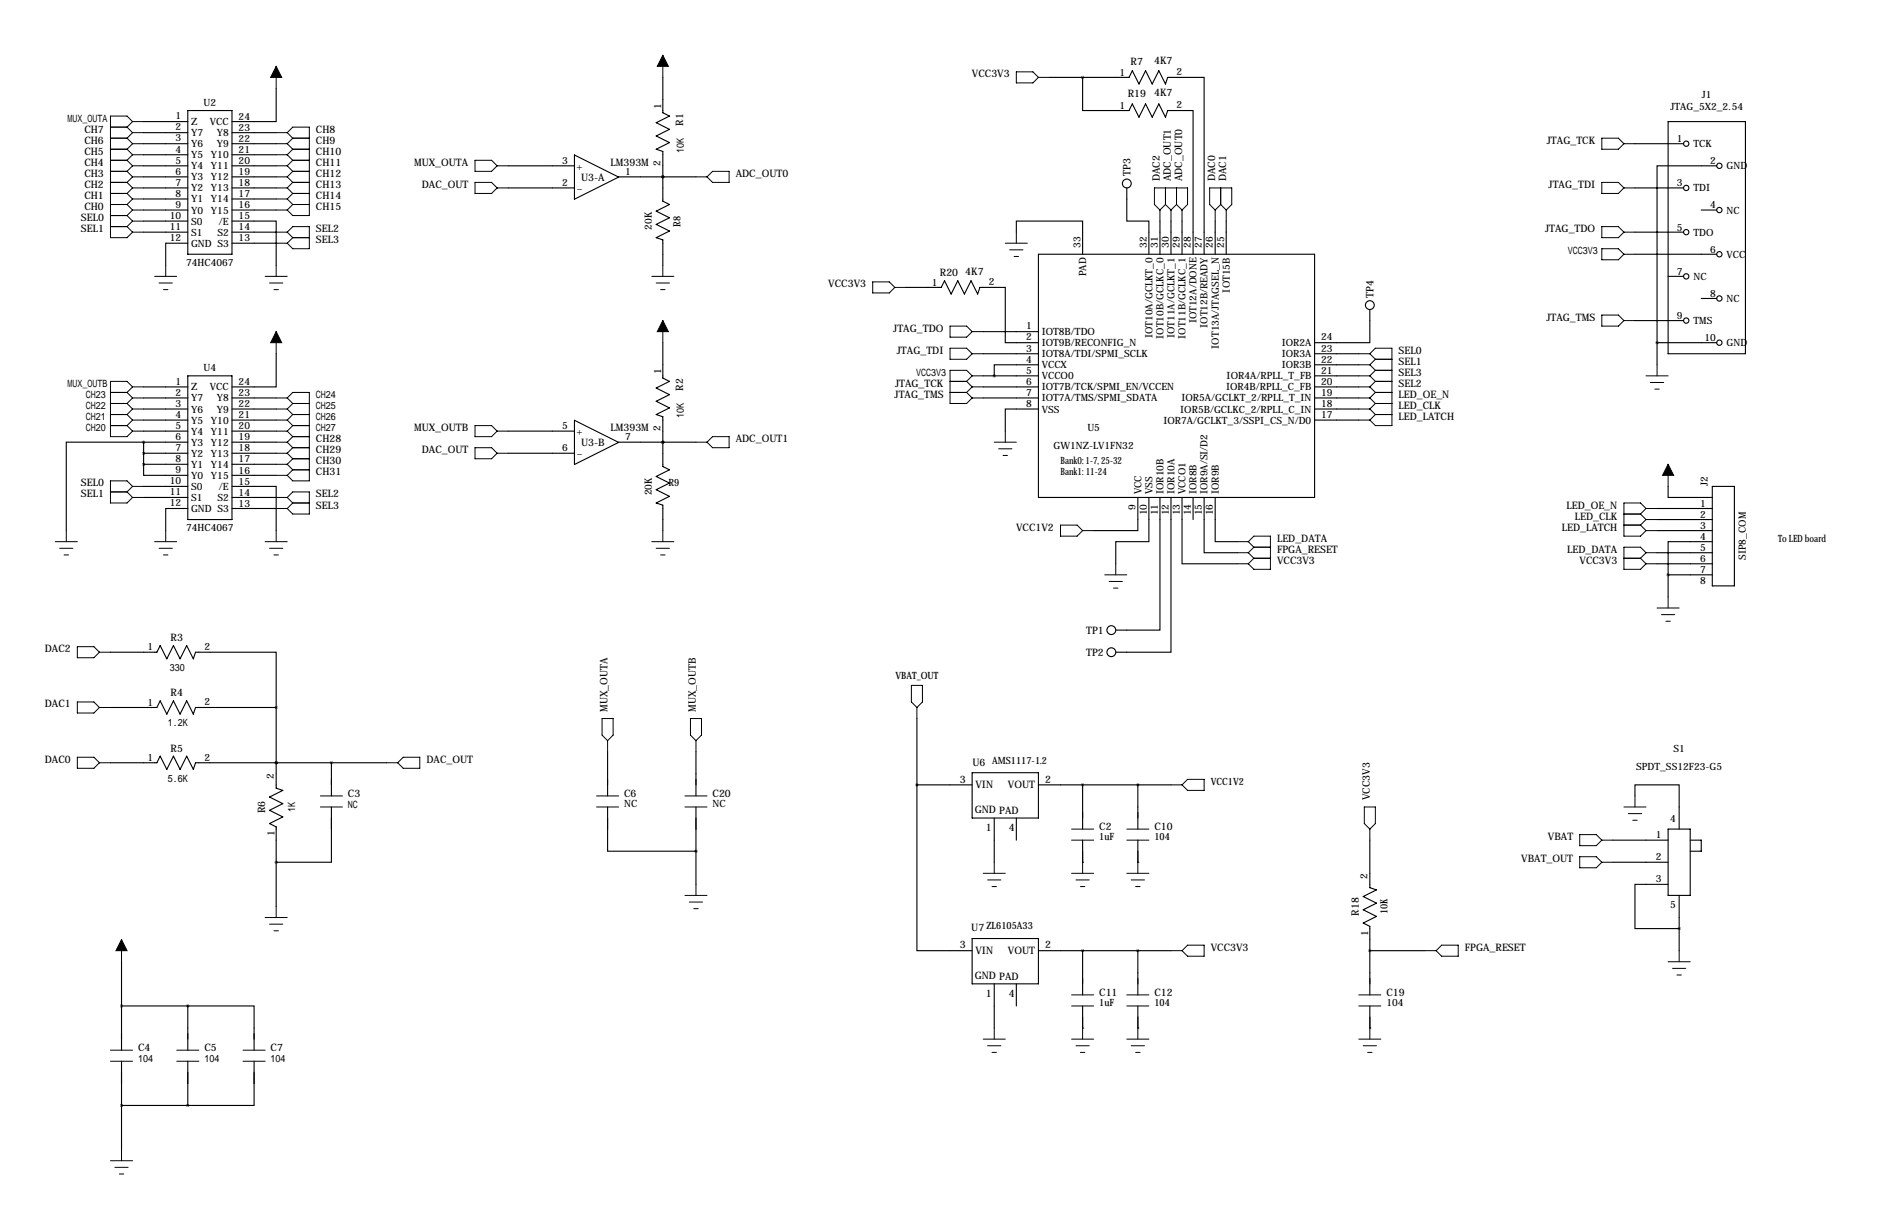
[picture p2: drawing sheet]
<svg xmlns="http://www.w3.org/2000/svg" width="432mm" height="279mm" viewBox="0 0 432 279" stroke-linecap="round" stroke-linejoin="round" font-family="sans-serif">
<g fill="none" stroke="#000" stroke-width=".25">
<path d="M152.4 17.8v8.1l1.5 .8-3 1.5 3 1.5-3 1.5 3 1.6-3 1.5 1.5 .5v11.4l1.5 .8-3 1.5 3 1.5-3 1.6 3 1.5-3 1.5 1.5 .5v5.9M241.3 17.8h18.3l.7-1.5 1.6 3 1.5-3 1.5 3 1.5-3 1.6 3 .5-1.5h8.4v40.6M248.9 17.8v7.6h10.7l.7-1.5 1.6 3 1.5-3 1.5 3 1.5-3 1.6 3 .5-1.5h5.8v33M33 27.9h10.2M33 30.5h10.2M33 33h10.2M33 35.6h10.2M33 38.1h10.2M43.2 25.4h10.1v33h-10.1zM53.3 30.5h10.2M53.3 33h10.2M53.3 35.6h10.2"/>
<path d="M53.3 38.1h10.2M63.5 20.3v7.6h-10.2M116.8 38.1h15.3M132.1 35.6l10.1 5.1-10.1 5.1zM375.9 33h11.2M383.5 27.9h17.8v53.4h-17.8zM394.7 38.1h-13.7v40.6M33 40.6h10.2M33 43.2h10.2M33 45.7h10.2M33 48.3h10.2M33 50.8h10.2"/>
<path d="M33 53.3h10.2M43.2 55.9h-5.1v5.1M53.3 50.8h10.2v10.2M53.3 40.6h10.2M53.3 43.2h10.2M53.3 45.7h10.2M53.3 48.3h10.2M53.3 53.3h10.2M53.3 55.9h10.2M116.8 43.2h15.3M142.2 40.6h17.8M152.4 40.6h.1"/>
<path d="M233.7 53.3v-2.5h15.2v7.6M238.8 58.4h63.5v55.9h-63.5zM259.1 43.2v7.6h5.1v7.6M266.7 50.8v7.6M269.2 50.8v7.6M271.8 50.8v7.6M279.4 50.8v7.6M281.9 50.8v7.6M375.9 58.4h18.8M375.9 43.2h11.2M375.9 53.3h11.2M391.2 48.3h3.5"/>
<path d="M152.4 78.7v8.2l1.5 .7-3 1.6 3 1.5-3 1.5 3 1.5-3 1.5 1.5 .6v11.4l1.5 .7-3 1.6 3 1.5-3 1.5 3 1.5-3 1.6 1.5 .5v5.8M208.3 66h8.1l.8-1.5 1.5 3.1 1.5-3.1 1.5 3.1 1.6-3.1 1.5 3.1 .5-1.6h5.8v12.7h7.7M226.1 76.2h12.7M315 71.1v7.6h-12.7M375.9 73.7h11.2M381 78.7h13.7M381 78.7v5.1M383.5 63.5h3.6M391.2 68.6h3.5M33 99.1h10.2M33 88.9h10.2M33 91.4h10.2"/>
<path d="M33 94h10.2M33 96.5h10.2M43.2 86.4h10.1v33h-10.1zM53.3 99.1h10.2M53.3 91.4h10.2M53.3 94h10.2M53.3 96.5h10.2M63.5 81.3v7.6h-10.2M116.8 99.1h15.3M132.1 96.6l10.1 5.1-10.1 5zM226.1 86.4h12.7M226.1 88.9h12.7"/>
<path d="M226.1 91.4h12.7M226.1 81.3h12.7M238.8 83.8h-10.2v2.6M238.8 94h-7.7v5.1M302.3 86.4h10.1M302.3 88.9h10.1M302.3 91.4h10.1M302.3 94h10.1M302.3 96.5h10.1M302.3 81.3h10.1M302.3 83.8h10.1M33 101.6h-17.8v20.3"/>
<path d="M33 106.7v2.5h10.2M33 104.1h10.2M33 101.6h10.2M33 106.7h10.2M33 111.8h10.2M33 114.3h10.2M33 101.6v5.1M43.2 116.8h-5.1v5.1M53.3 111.8h10.2v10.1M53.3 104.1h10.2M53.3 101.6h10.2M53.3 106.7h10.2"/>
<path d="M53.3 109.2h10.2M53.3 114.3h10.2M53.3 116.8h10.2M116.8 104.1h15.3M142.2 101.6h17.8M152.4 101.6h.1M261.6 114.3v7.6h-10.1M264.2 114.3v10.2h-7.7v5M266.7 114.3v30.5h-10.2M269.2 114.3v35.6h-12.7M271.8 114.3v15.2h12.7M274.3 114.3v5.1"/>
<path d="M276.9 114.3v12.7h7.6M279.4 114.3v10.2h5.1M381 119.4h12.7M381 116.8h12.7M383.5 111.8v2.5h10.2M393.7 111.8h5.1v22.8h-5.1zM381 121.9h12.7M381 127h12.7M381 129.5h12.7M383.5 132.1v5.1M383.5 132.1h10.2M393.7 124.5h-10.2v7.6"/>
<path d="M25.4 149.9h10.7l.7-1.6 1.6 3.1 1.5-3.1 1.5 3.1 1.5-3.1 1.5 3.1 .6-1.5h18.5v12.7M25.4 162.6h10.7l.7-1.6 1.6 3.1 1.5-3.1 1.5 3.1 1.5-3.1 1.5 3.1 .6-1.5h18.5M25.4 175.3h10.7l.7-1.6 1.6 3.1 1.5-3.1 1.5 3.1 1.5-3.1 1.5 3.1 .6-1.5h43.9M63.5 175.3h.1M63.5 162.6v18.5l1.5 .5-3 1.5 3 1.6-3 1.5 3 1.5-3 1.5 1.5 .8v18.3M76.2 175.3v7.6M139.7 172.7v10.2M160 172.7v10.2M210.8 165.1v15.2M223.5 177.5h15.3v10.5h-15.3zM76.2 185.4v12.7h-12.7M139.7 185.4v10.2h20.3"/>
<path d="M160 185.4v17.8M210.8 180.3v38.1h12.7M210.8 180.3h12.7M228.6 188v10.1M233.7 188v5M238.8 180.3h30.4M248.9 198.1h.1M248.9 180.3v10.2M248.9 193v5.1M261.6 198.1h.1M261.6 180.3v10.2M261.6 193v5.1"/>
<path d="M315 193v11l1.5 .5-3.1 1.5 3.1 1.5-3.1 1.5 3.1 1.6-3.1 1.5 1.6 .8v15.7M370.8 193h12.7M370.8 198.1h12.7M375.9 182.9v-2.6h10.2v10.2M383.5 190.5h5.1v15.2h-5.1zM388.6 193h2.6v2.6h-2.6M223.5 215.6h15.3v10.5h-15.3zM238.8 218.4h30.4M248.9 218.4v10.2M261.6 218.4v10.2M315 218.4h12.7M383.5 203.2h-7.6v10.2h10.2"/>
<path d="M386.1 205.7v12.7M27.9 221v20.3M27.9 231.1h15.3M43.2 231.1h15.2v10.2M43.2 231.1v10.2M228.6 226.1v10.1M233.7 226.1v5M248.9 236.2h.1M248.9 231.1v5.1M261.6 236.2h.1M261.6 231.1v5.1M315 236.2h.1"/>
<path d="M315 231.1v5.1M27.9 243.8v20.4M27.9 254h15.3M43.2 243.8v10.2M58.4 243.8v10.2h-15.2"/>
<circle cx="387.7" cy="33" r=".61"/>
<circle cx="395.3" cy="38.1" r=".61"/>
<circle cx="259.1" cy="42.2" r="1.02"/>
<circle cx="387.7" cy="43.2" r=".61"/>
<circle cx="387.7" cy="53.3" r=".61"/>
<circle cx="395.3" cy="58.4" r=".61"/>
<circle cx="395.3" cy="48.3" r=".61"/>
<circle cx="315" cy="70.1" r="1.02"/>
<circle cx="387.7" cy="63.5" r=".61"/>
<circle cx="387.7" cy="73.7" r=".61"/>
<circle cx="395.3" cy="68.6" r=".61"/>
<circle cx="395.3" cy="78.7" r=".61"/>
<circle cx="255.5" cy="144.8" r="1.02"/>
<circle cx="255.5" cy="149.9" r="1.02"/>
</g>
<g fill="none" stroke="#000" stroke-width=".23">
<path d="M63.5 15.2v5.1M152.4 12.7v5.1M233.7 16.5h3.8l1.3 1.3-1.3 1.3h-3.8zM238.8 17.8h2.5M25.4 39.4h3.8M25.4 36.8h3.8M25.4 34.3h3.8M25.4 31.8h3.8M25.4 29.2h3.8M29.2 39.4l1.3 1.2M29.2 36.8l1.3 1.3M29.2 34.3l1.3 1.3"/>
<path d="M29.2 31.8l1.3 1.2M29.2 29.2l1.3 1.3M30.5 27.9l-1.3-1.2h-3.8v27.9h3.8l1.3-1.3M30.5 38.1h2.5M30.5 38.1l-1.3 1.3M30.5 35.6h2.5M30.5 35.6l-1.3 1.2M30.5 33h2.5M30.5 33l-1.3 1.3M30.5 30.5h2.5M30.5 30.5l-1.3 1.3M30.5 27.9h2.5"/>
<path d="M30.5 27.9l-1.3 1.3M63.5 38.1h2.5M63.5 35.6h2.5M63.5 33h2.5M63.5 30.5h2.5M66 30.5l1.3-1.3h3.8v20.3h-3.8l-1.3-1.2M66 30.5l1.3 1.3M66 33l1.3 1.3M66 35.6l1.3 1.2M66 38.1l1.3 1.3M67.3 39.4h3.8M67.3 36.8h3.8"/>
<path d="M67.3 34.3h3.8M67.3 31.8h3.8M67.3 31.8l-1.3 1.2M67.3 34.3l-1.3 1.3M67.3 36.8l-1.3 1.3M67.3 39.4l-1.3 1.2M109.2 36.8h3.8l1.3 1.3-1.3 1.3h-3.8zM114.3 38.1h2.5M163.8 39.4h3.8v2.5h-3.8l-1.2-1.3zM368.3 31.8h3.8l1.3 1.2-1.3 1.3h-3.8zM373.4 33h2.5M25.4 49.5h3.8"/>
<path d="M25.4 47h3.8M25.4 44.4h3.8M25.4 41.9h3.8M25.4 52.1h3.8M29.2 47l1.3 1.3M29.2 44.4l1.3 1.3M29.2 41.9l1.3 1.3M29.2 49.5l1.3 1.3M29.2 52.1l1.3 1.2M30.5 48.3h2.5M30.5 48.3l-1.3 1.2M30.5 45.7h2.5"/>
<path d="M30.5 45.7l-1.3 1.3M30.5 43.2h2.5M30.5 43.2l-1.3 1.2M30.5 40.6h2.5M30.5 40.6l-1.3 1.3M30.5 50.8h2.5M30.5 50.8l-1.3 1.3M30.5 53.3h2.5M63.5 48.3h2.5M63.5 45.7h2.5M63.5 43.2h2.5M63.5 40.6h2.5"/>
<path d="M63.5 53.3h2.5M63.5 55.9h2.5M66 53.3l1.3-1.2h3.8v5.1h-3.8l-1.3-1.3M66 40.6l1.3 1.3M66 43.2l1.3 1.2M66 45.7l1.3 1.3M66 53.3l1.3 1.3M67.3 47h3.8M67.3 44.4h3.8M67.3 41.9h3.8M67.3 41.9l-1.3 1.3M67.3 44.4l-1.3 1.3"/>
<path d="M67.3 47l-1.3 1.3M67.3 54.6h3.8M67.3 54.6l-1.3 1.3M109.2 41.9h3.8l1.3 1.3-1.3 1.2h-3.8zM114.3 43.2h2.5M160 40.6h2.6M231.1 55.9h5.1M232.2 57.4h3M233.2 58.9h1M233.7 53.3v2.6M266.7 48.3l-1.3-1.3v-3.8h7.6v3.8l-1.2 1.3M266.7 48.3v2.5"/>
<path d="M268 47l-1.3 1.3M268 43.2v3.8M268 47l1.2 1.3M269.2 48.3v2.5M270.5 43.2v3.8M270.5 47l1.3 1.3M270.5 47l-1.3 1.3M271.8 48.3v2.5M279.4 48.3l-1.3-1.3v-3.8h5.1v3.8l-1.3 1.3M279.4 48.3v2.5M280.7 47l1.2 1.3M280.7 43.2v3.8"/>
<path d="M280.7 47l-1.3 1.3M281.9 48.3v2.5M368.3 41.9h3.8l1.3 1.3-1.3 1.2h-3.8zM368.3 52.1h3.8l1.3 1.2-1.3 1.3h-3.8zM368.3 57.2h3.8l1.3 1.2-1.3 1.3h-3.8zM373.4 43.2h2.5M373.4 53.3h2.5M373.4 58.4h2.5M35.6 63.5h5M36.6 65h3M37.6 66.5h1M38.1 61v2.5"/>
<path d="M61 63.5h5M62 65h3M63 66.5h1M63.5 61v2.5M63.5 76.2v5.1M149.9 63.5h5M150.9 65h3M151.9 66.5h1M152.4 61v2.5M152.4 73.7v5M200.7 64.8h3.8l1.2 1.2-1.2 1.3h-3.8zM205.7 66h2.6"/>
<path d="M218.4 74.9h3.8l1.3 1.3-1.3 1.3h-3.8zM223.5 76.2h2.6M368.3 72.4h3.8l1.3 1.3-1.3 1.2h-3.8zM373.4 73.7h2.5M25.4 97.8h3.8M25.4 95.2h3.8M25.4 92.7h3.8M25.4 90.2h3.8M29.2 97.8l1.3 1.3M29.2 95.2l1.3 1.3M29.2 92.7l1.3 1.3M29.2 90.2l1.3 1.2"/>
<path d="M30.5 88.9l-1.3-1.3h-3.8v12.7h3.8l1.3-1.2M30.5 91.4l-1.3 1.3M30.5 99.1h2.5M30.5 96.5h2.5M30.5 96.5l-1.3 1.3M30.5 94h2.5M30.5 94l-1.3 1.2M30.5 91.4h2.5M30.5 88.9h2.5M30.5 88.9l-1.3 1.3M63.5 99.1h2.5M63.5 96.5h2.5"/>
<path d="M63.5 94h2.5M63.5 91.4h2.5M66 91.4l1.3-1.2h3.8v20.3h-3.8l-1.3-1.3M66 91.4l1.3 1.3M66 94l1.3 1.2M66 96.5l1.3 1.3M66 99.1l1.3 1.2M67.3 97.8h3.8M67.3 95.2h3.8M67.3 92.7h3.8M67.3 92.7l-1.3 1.3M67.3 95.2l-1.3 1.3"/>
<path d="M67.3 97.8l-1.3 1.3M109.2 97.8h3.8l1.3 1.3-1.3 1.2h-3.8zM114.3 99.1h2.5M218.4 90.2h3.8M218.4 87.6h3.8M218.4 80h3.8l1.3 1.3-1.3 1.2h-3.8zM222.2 87.6l1.3 1.3M222.2 90.2l1.3 1.2M223.5 86.4l-1.3-1.3h-3.8v7.6h3.8l1.3-1.3M223.5 91.4h2.6M223.5 88.9h2.6M223.5 81.3h2.6"/>
<path d="M223.5 88.9l-1.3 1.3M223.5 86.4h2.6M223.5 86.4l-1.3 1.2M231.1 99.1v2.5M312.4 96.5h2.6M312.4 94h2.6M312.4 91.4h2.6M312.4 88.9h2.6M312.4 81.3h2.6M312.4 86.4h2.6M312.4 83.8h2.6M315 81.3l1.2-1.3h3.8v17.8h-3.8l-1.2-1.3"/>
<path d="M315 94l1.2 1.2M315 91.4l1.2 1.3M315 88.9l1.2 1.3M315 86.4l1.2 1.2M315 83.8l1.2 1.3M315 81.3l1.2 1.2M316.2 95.2h3.8M316.2 92.7h3.8M316.2 90.2h3.8M316.2 87.6h3.8M316.2 82.5h3.8M316.2 90.2l-1.2 1.2"/>
<path d="M316.2 85.1h3.8M316.2 95.2l-1.2 1.3M316.2 92.7l-1.2 1.3M316.2 87.6l-1.2 1.3M316.2 85.1l-1.2 1.3M316.2 82.5l-1.2 1.3M378.5 86.4h5M379.5 87.9h3M380.5 89.4h1M381 83.8v2.6M25.4 113h3.8M29.2 113l1.3 1.3"/>
<path d="M30.5 111.8l-1.3-1.3h-3.8v5.1h3.8l1.3-1.3M30.5 111.8h2.5M30.5 111.8l-1.3 1.2M30.5 114.3h2.5M63.5 114.3h2.5M63.5 116.8h2.5M63.5 101.6h2.5M63.5 104.1h2.5M63.5 106.7h2.5M63.5 109.2h2.5M66 114.3l1.3-1.3h3.8v5.1h-3.8l-1.3-1.3M66 114.3l1.3 1.3"/>
<path d="M66 101.6l1.3 1.3M66 104.1l1.3 1.3M66 106.7l1.3 1.2M67.3 100.3h3.8M67.3 115.6h3.8M67.3 115.6l-1.3 1.2M67.3 102.9h3.8M67.3 105.4h3.8M67.3 100.3l-1.3 1.3M67.3 102.9l-1.3 1.2M67.3 107.9h3.8M67.3 105.4l-1.3 1.3"/>
<path d="M67.3 107.9l-1.3 1.3M109.2 102.9h3.8l1.3 1.2-1.3 1.3h-3.8zM114.3 104.1h2.5M160 101.6h2.6M163.8 100.3h3.8v2.6h-3.8l-1.2-1.3zM228.6 101.6h5.1M229.6 103.1h3.1M230.6 104.6h1M373.4 118.1h3.8M377.2 118.1l1.3 1.3M378.5 116.8l-1.3-1.2h-3.8v7.6h3.8l1.3-1.3M378.5 116.8h2.5"/>
<path d="M378.5 119.4h2.5M378.5 119.4l-1.3 1.3M378.5 116.8l-1.3 1.3M383.5 106.7v5.1M12.7 124.5h5.1M13.7 126h3.1M14.7 127.5h1M15.2 121.9v2.6M35.6 124.5h5M36.6 126h3M37.6 127.5h1M38.1 121.9v2.6"/>
<path d="M61 124.5h5M62 126h3M63 127.5h1M63.5 121.9v2.6M149.9 124.5h5M150.9 126h3M151.9 127.5h1M152.4 121.9v2.6M243.8 120.7h3.8l1.3 1.2-1.3 1.3h-3.8zM248.9 121.9h2.6M254 132.1h5.1M255 133.6h3.1"/>
<path d="M256 135.1h1M256.5 129.5v2.6M284.5 124.5h2.5M284.5 129.5h2.5M284.5 127h2.5M287 124.5l1.3-1.3h3.8v7.6h-3.8l-1.3-1.3M287 124.5l1.3 1.2M287 127l1.3 1.3M288.3 128.3l-1.3 1.2M288.3 128.3h3.8M288.3 125.7h3.8M288.3 125.7l-1.3 1.3"/>
<path d="M373.4 120.7h3.8M373.4 128.3h3.8M377.2 128.3l1.3 1.2M377.2 120.7l1.3 1.2M378.5 121.9h2.5M378.5 129.5h2.5M378.5 127l-1.3-1.3h-3.8v5.1h3.8l1.3-1.3M378.5 127h2.5M378.5 127l-1.3 1.3M381 139.7h5.1M383.5 137.2v2.5M17.8 148.6h3.8l1.3 1.3-1.3 1.2h-3.8z"/>
<path d="M22.9 149.9h2.5M209.5 157.5h2.6v3.8l-1.3 1.3-1.3-1.3zM382 141.2h3.1M383 142.7h1M17.8 161.3h3.8l1.3 1.3-1.3 1.2h-3.8zM17.8 174h3.8l1.3 1.3-1.3 1.2h-3.8zM22.9 162.6h2.5M22.9 175.3h2.5M88.9 175.3h2.5M92.7 174h3.8v2.5h-3.8l-1.3-1.2zM138.4 165.1h2.6v3.8l-1.3 1.3-1.3-1.3zM139.7 170.2v2.5"/>
<path d="M158.7 165.1h2.6v3.8l-1.3 1.3-1.3-1.3zM160 170.2v2.5M210.8 162.6v2.5M273 179.1h3.9v2.5h-3.9l-1.2-1.3zM73.7 182.9h5M73.7 185.4h5M137.2 182.9h5M137.2 185.4h5M157.5 182.9h5.1M157.5 185.4h5.1M228.6 198.1v2.6M246.4 190.5h5.1"/>
<path d="M246.4 193h5.1M248.9 198.1v2.6M259.1 190.5h5.1M259.1 193h5.1M261.6 198.1v2.6M269.2 180.3h2.6M313.7 185.4h2.5v3.8l-1.2 1.3-1.3-1.3zM315 190.5v2.5M363.2 191.8h3.8l1.3 1.2-1.3 1.3h-3.8zM363.2 196.8h3.8l1.3 1.3-1.3 1.3h-3.8zM368.3 193h2.5M368.3 198.1h2.5"/>
<path d="M373.4 185.4h5.1M374.4 186.9h3M375.4 188.5h1M375.9 182.9v2.5M27.9 215.9v5.1M61 210.8h5M62 212.3h3M63 213.9h1M63.5 208.3v2.5M157.5 205.7h5.1M158.5 207.3h3M159.5 208.8h1"/>
<path d="M160 203.2v2.5M226.1 200.7h5M227.1 202.2h3M228.1 203.7h1M246.4 200.7h5.1M247.4 202.2h3M248.4 203.7h1M259.1 200.7h5.1M260.1 202.2h3M261.1 203.7h1M269.2 218.4h2.6M273 217.2h3.9v2.5h-3.9l-1.2-1.3z"/>
<path d="M327.7 218.4h2.5M331.5 217.2h3.8v2.5h-3.8l-1.3-1.3zM386.1 218.4v2.6M226.1 238.8h5M228.6 236.2v2.6M246.4 228.6h5.1M246.4 231.1h5.1M246.4 238.8h5.1M248.9 236.2v2.6M259.1 228.6h5.1M259.1 231.1h5.1M259.1 238.8h5.1"/>
<path d="M261.6 236.2v2.6M312.4 228.6h5.1M312.4 231.1h5.1M312.4 238.8h5.1M315 236.2v2.6M383.5 221h5.1M384.6 222.5h3M385.6 224h1M25.4 241.3h5.1M25.4 243.8h5.1M40.6 241.3h5.1M40.6 243.8h5.1"/>
<path d="M55.9 241.3h5.1M55.9 243.8h5.1M227.1 240.3h3M228.1 241.8h1M247.4 240.3h3M248.4 241.8h1M260.1 240.3h3M261.1 241.8h1M313.4 240.3h3.1M314.5 241.8h1M25.4 266.7h5.1M26.4 268.2h3.1"/>
<path d="M27.4 269.7h1M27.9 264.2v2.5"/>
</g>
<path d="M63.5 15.2l1.3 2.6h-2.6zM152.4 12.7l1.3 2.5h-2.6zM63.5 76.2l1.3 2.5h-2.6zM152.4 73.7l1.3 2.5h-2.6zM383.5 106.7l1.3 2.5h-2.5zM27.9 215.9l1.3 2.5h-2.5z" fill="#000" stroke="#000" stroke-width=".23"/>
<path d="M27.9 231.1a.05 .05 0 0 0 .1 0 .05 .05 0 0 0-.1 0zM27.9 254a.05 .05 0 0 0 .1 0 .05 .05 0 0 0-.1 0zM383.5 132.1a.05 .05 0 0 0 .1 0 .05 .05 0 0 0-.1 0zM314.9 218.4a.05 .05 0 0 0 .1 0 .05 .05 0 0 0-.1 0z" fill="#000" stroke="#000" stroke-width=".63"/>
<g font-size="2.4">
<text x="223.5" y="17.8">VCC3V3</text>
<text x="259.9" y="15">R7</text>
<text x="265.4" y="14.6">4K7</text>
<text x="259.3" y="22.4">R19</text>
<text x="265.4" y="22">4K7</text>
<text x="157.1" y="28.9" transform="rotate(-90 157.1 28.9)">R1</text>
<text x="19.4" y="35.6">CH5</text>
<text x="19.4" y="33">CH6</text>
<text x="19.4" y="30.5">CH7</text>
<text x="72.6" y="30.5">CH8</text>
<text x="72.6" y="33">CH9</text>
<text x="72.6" y="35.6">CH10</text>
<text x="355.7" y="33">JTAG_TCK</text>
<text x="19.4" y="40.6">CH3</text>
<text x="19.4" y="38.1">CH4</text>
<text x="72.6" y="38.1">CH11</text>
<text x="72.6" y="40.6">CH12</text>
<text x="95.2" y="38.1">MUX_OUTA</text>
<text x="132.6" y="38.9">+</text>
<text x="133.6" y="41.5">U3-A</text>
<text x="140.4" y="38.1">LM393M</text>
<text x="169.2" y="40.6">ADC_OUT0</text>
<text x="259.9" y="40.4" transform="rotate(-90 259.9 40.4)">TP3</text>
<text x="266.7" y="41.7" transform="rotate(-90 266.7 41.7)">DAC2</text>
<text x="269.2" y="41.7" transform="rotate(-90 269.2 41.7)">ADC_OUT1</text>
<text x="271.8" y="41.7" transform="rotate(-90 271.8 41.7)">ADC_OUT0</text>
<text x="279.4" y="41.7" transform="rotate(-90 279.4 41.7)">DAC0</text>
<text x="281.9" y="41.7" transform="rotate(-90 281.9 41.7)">DAC1</text>
<text x="19.4" y="45.7">CH1</text>
<text x="19.4" y="43.2">CH2</text>
<text x="72.6" y="43.2">CH13</text>
<text x="72.6" y="45.7">CH14</text>
<text x="97" y="43.2">DAC_OUT</text>
<text x="132.6" y="44.1">-</text>
<text x="356.1" y="43.2">JTAG_TDI</text>
<text x="18.6" y="50.8">SEL0</text>
<text x="18.6" y="53.3">SEL1</text>
<text x="19.4" y="48.3">CH0</text>
<text x="72.6" y="48.3">CH15</text>
<text x="72.6" y="53.3">SEL2</text>
<text x="355.2" y="53.3">JTAG_TDO</text>
<text x="72.6" y="55.9">SEL3</text>
<text x="216.1" y="63.5">R20</text>
<text x="221.9" y="63.1">4K7</text>
<text x="190.4" y="66">VCC3V3</text>
<text x="315.8" y="68.4" transform="rotate(-90 315.8 68.4)">TP4</text>
<text x="205.4" y="76.2">JTAG_TDO</text>
<text x="355.5" y="73.7">JTAG_TMS</text>
<text x="206.2" y="81.3">JTAG_TDI</text>
<text x="321.6" y="83.8">SEL1</text>
<text x="321.6" y="81.3">SEL0</text>
<text x="157.1" y="89.8" transform="rotate(-90 157.1 89.8)">R2</text>
<text x="205.8" y="88.9">JTAG_TCK</text>
<text x="321.6" y="88.9">SEL2</text>
<text x="321.6" y="86.4">SEL3</text>
<text x="205.7" y="91.4">JTAG_TMS</text>
<text x="321.6" y="94">LED_CLK</text>
<text x="321.6" y="91.4">LED_OE_N</text>
<text x="72.6" y="101.6">CH28</text>
<text x="95.2" y="99.1">MUX_OUTB</text>
<text x="132.6" y="99.9">+</text>
<text x="140.4" y="99.1">LM393M</text>
<text x="169.2" y="101.6">ADC_OUT1</text>
<text x="321.6" y="96.5">LED_LATCH</text>
<text x="72.6" y="104.1">CH29</text>
<text x="72.6" y="106.7">CH30</text>
<text x="97" y="104.1">DAC_OUT</text>
<text x="132.6" y="105">-</text>
<text x="133.6" y="102.4">U3-B</text>
<text x="18.6" y="111.8">SEL0</text>
<text x="72.6" y="109.2">CH31</text>
<text x="18.6" y="114.3">SEL1</text>
<text x="72.6" y="114.3">SEL2</text>
<text x="72.6" y="116.8">SEL3</text>
<text x="360.2" y="116.8">LED_OE_N</text>
<text x="362.1" y="119.4">LED_CLK</text>
<text x="233.6" y="121.9">VCC1V2</text>
<text x="293.6" y="124.5">LED_DATA</text>
<text x="359.1" y="121.9">LED_LATCH</text>
<text x="293.6" y="127">FPGA_RESET</text>
<text x="293.6" y="129.5">VCC3V3</text>
<text x="360.3" y="127">LED_DATA</text>
<text x="363.2" y="129.5">VCC3V3</text>
<text x="10.3" y="149.9">DAC2</text>
<text x="39.2" y="147.3">R3</text>
<text x="249.7" y="145.6">TP1</text>
<text x="249.7" y="150.7">TP2</text>
<text x="39.2" y="160">R4</text>
<text x="10.3" y="162.6">DAC1</text>
<text x="139.7" y="163.6" transform="rotate(-90 139.7 163.6)">MUX_OUTA</text>
<text x="160" y="163.6" transform="rotate(-90 160 163.6)">MUX_OUTB</text>
<text x="39.2" y="172.7">R5</text>
<text x="10.3" y="175.3">DAC0</text>
<text x="98" y="175.3">DAC_OUT</text>
<text x="220.7" y="179.8">3</text>
<text x="223.6" y="176">U6 AMS1117-1.2</text>
<text x="240.3" y="179.8">2</text>
<text x="80" y="183.1">C3</text>
<text x="143.5" y="183.1">C6</text>
<text x="163.8" y="183.1">C20</text>
<text x="224.3" y="181.2">VIN</text>
<text x="231.7" y="181.2">VOUT</text>
<text x="315" y="183.9" transform="rotate(-90 315 183.9)">VCC3V3</text>
<text x="61" y="186.8" transform="rotate(-90 61 186.8)">R6</text>
<text x="224.1" y="186.9">GND PAD</text>
<text x="226.7" y="190.9">1</text>
<text x="232" y="190.9">4</text>
<text x="252.7" y="190.8">C2</text>
<text x="265.4" y="190.8">C10</text>
<text x="355.9" y="193">VBAT</text>
<text x="349.8" y="198.1">VBAT_OUT</text>
<text x="223.3" y="213.9">U7 ZL6105A33</text>
<text x="312.4" y="210.4" transform="rotate(-90 312.4 210.4)">R18</text>
<text x="220.7" y="217.9">3</text>
<text x="224.3" y="219.3">VIN</text>
<text x="231.7" y="219.3">VOUT</text>
<text x="240.3" y="217.9">2</text>
<text x="278.4" y="218.4">VCC3V3</text>
<text x="336.8" y="218.4">FPGA_RESET</text>
<text x="224.1" y="225">GND PAD</text>
<text x="226.7" y="229">1</text>
<text x="232" y="229">4</text>
<text x="252.7" y="228.9">C11</text>
<text x="265.4" y="228.9">C12</text>
<text x="318.8" y="228.9">C19</text>
<text x="31.7" y="241.6">C4</text>
<text x="47" y="241.6">C5</text>
<text x="62.2" y="241.6">C7</text>
</g>
<g font-size="2.3">
<text x="257.4" y="17.4">1</text>
<text x="270.5" y="17.3">2</text>
<text x="391.3" y="22.6">J1</text>
<text x="15.5" y="27.9">MUX_OUTA</text>
<text x="40.4" y="27.4">1</text>
<text x="40.4" y="30">2</text>
<text x="43.9" y="28.7">Z</text>
<text x="46.8" y="24.4">U2</text>
<text x="48.3" y="28.7">VCC</text>
<text x="54.9" y="27.5">24</text>
<text x="152" y="25" transform="rotate(-90 152 25)">1</text>
<text x="257.4" y="25">1</text>
<text x="270.5" y="24.9">2</text>
<text x="384.1" y="25.2">JTAG_5X2_2.54</text>
<text x="40.4" y="32.5">3</text>
<text x="40.4" y="35.1">4</text>
<text x="43.9" y="31.3">Y7</text>
<text x="43.9" y="33.8">Y6</text>
<text x="49.8" y="33.8">Y9</text>
<text x="49.8" y="31.3">Y8</text>
<text x="54.9" y="35.1">21</text>
<text x="54.9" y="32.6">22</text>
<text x="54.9" y="30.1">23</text>
<text x="385.6" y="32.7">1</text>
<text x="389.4" y="33.8">TCK</text>
<text x="40.4" y="37.6">5</text>
<text x="40.4" y="40.1">6</text>
<text x="43.9" y="36.4">Y5</text>
<text x="43.9" y="38.9">Y4</text>
<text x="43.9" y="41.4">Y3</text>
<text x="48.5" y="41.4">Y12</text>
<text x="48.5" y="38.9">Y11</text>
<text x="48.5" y="36.4">Y10</text>
<text x="54.9" y="40.2">19</text>
<text x="54.9" y="37.7">20</text>
<text x="129.3" y="37.6">3</text>
<text x="143.8" y="40.1">1</text>
<text x="151.9" y="38.1" transform="rotate(-90 151.9 38.1)">2</text>
<text x="393.2" y="37.7">2</text>
<text x="397" y="38.9">GND</text>
<text x="40.4" y="42.7">7</text>
<text x="40.4" y="45.2">8</text>
<text x="40.4" y="47.8">9</text>
<text x="43.9" y="44">Y2</text>
<text x="43.9" y="46.5">Y1</text>
<text x="48.5" y="46.5">Y14</text>
<text x="48.5" y="44">Y13</text>
<text x="54.9" y="47.8">16</text>
<text x="54.9" y="45.3">17</text>
<text x="54.9" y="42.8">18</text>
<text x="129.3" y="42.7">2</text>
<text x="385.6" y="42.8">3</text>
<text x="389.4" y="44">TDI</text>
<text x="393.2" y="47.9">4</text>
<text x="39.1" y="50.3">10</text>
<text x="39.1" y="52.8">11</text>
<text x="43.9" y="49.1">Y0</text>
<text x="43.9" y="51.6">S0</text>
<text x="48.5" y="49.1">Y15</text>
<text x="50.3" y="51.6">/E</text>
<text x="54.9" y="52.9">14</text>
<text x="54.9" y="50.4">15</text>
<text x="149.9" y="52.8" transform="rotate(-90 149.9 52.8)">20K</text>
<text x="156.5" y="52" transform="rotate(-90 156.5 52)">R8</text>
<text x="385.6" y="53">5</text>
<text x="397" y="49.1">NC</text>
<text x="39.1" y="55.4">12</text>
<text x="43.9" y="54.1">S1</text>
<text x="43.9" y="56.7">GND S3</text>
<text x="50" y="54.1">S2</text>
<text x="54.9" y="55.5">13</text>
<text x="248.4" y="56.9" transform="rotate(-90 248.4 56.9)">33</text>
<text x="263.7" y="56.9" transform="rotate(-90 263.7 56.9)">32</text>
<text x="266.2" y="56.9" transform="rotate(-90 266.2 56.9)">31</text>
<text x="268.7" y="56.9" transform="rotate(-90 268.7 56.9)">30</text>
<text x="271.3" y="56.9" transform="rotate(-90 271.3 56.9)">29</text>
<text x="273.8" y="56.9" transform="rotate(-90 273.8 56.9)">28</text>
<text x="276.4" y="56.9" transform="rotate(-90 276.4 56.9)">27</text>
<text x="278.9" y="56.9" transform="rotate(-90 278.9 56.9)">26</text>
<text x="281.4" y="56.9" transform="rotate(-90 281.4 56.9)">25</text>
<text x="360.5" y="58.4">VCC3V3</text>
<text x="389.4" y="54.1">TDO</text>
<text x="393.2" y="58.1">6</text>
<text x="397" y="59.2">VCC</text>
<text x="42.8" y="61">74HC4067</text>
<text x="214.2" y="65.6">1</text>
<text x="227.3" y="65.5">2</text>
<text x="249.7" y="63.5" transform="rotate(-90 249.7 63.5)">PAD</text>
<text x="385.6" y="63.1">7</text>
<text x="389.4" y="64.3">NC</text>
<text x="282.7" y="67.2" transform="rotate(-90 282.7 67.2)">IOT15B</text>
<text x="393.2" y="68.2">8</text>
<text x="397" y="69.4">NC</text>
<text x="236" y="75.7">1</text>
<text x="239.5" y="77">IOT8B/TDO</text>
<text x="265" y="77.7" transform="rotate(-90 265 77.7)">IOT10A/GCLKT_0</text>
<text x="267.5" y="77.9" transform="rotate(-90 267.5 77.9)">IOT10B/GCLKC_0</text>
<text x="270" y="77.7" transform="rotate(-90 270 77.7)">IOT11A/GCLKT_1</text>
<text x="272.6" y="77.9" transform="rotate(-90 272.6 77.9)">IOT11B/GCLKC_1</text>
<text x="275.1" y="74.3" transform="rotate(-90 275.1 74.3)">IOT12A/DONE</text>
<text x="277.7" y="75.3" transform="rotate(-90 277.7 75.3)">IOT12B/READY</text>
<text x="385.6" y="73.3">9</text>
<text x="389.4" y="74.5">TMS</text>
<text x="236" y="78.2">2</text>
<text x="236" y="80.8">3</text>
<text x="236" y="83.3">4</text>
<text x="239.5" y="79.5">IOT9B/RECONFIG_N</text>
<text x="239.5" y="82.1">IOT8A/TDI/SPMI_SCLK</text>
<text x="280.2" y="80.1" transform="rotate(-90 280.2 80.1)">IOT13A/JTAGSEL_N</text>
<text x="294.7" y="82.1">IOR3A</text>
<text x="294.7" y="79.5">IOR2A</text>
<text x="303.8" y="83.3">22</text>
<text x="303.8" y="80.8">23</text>
<text x="303.8" y="78.2">24</text>
<text x="391.9" y="78.4">10</text>
<text x="397" y="79.5">GND</text>
<text x="15.5" y="88.9">MUX_OUTB</text>
<text x="40.4" y="88.4">1</text>
<text x="43.9" y="89.7">Z</text>
<text x="46.8" y="85.3">U4</text>
<text x="48.3" y="89.7">VCC</text>
<text x="54.9" y="88.5">24</text>
<text x="152" y="86" transform="rotate(-90 152 86)">1</text>
<text x="210.6" y="86.4">VCC3V3</text>
<text x="236" y="85.9">5</text>
<text x="236" y="88.4">6</text>
<text x="239.5" y="84.6">VCCX</text>
<text x="239.5" y="87.2">VCCO0</text>
<text x="239.5" y="89.7">IOT7B/TCK/SPMI_EN/VCCEN</text>
<text x="281.9" y="89.7">IOR4B/RPLL_C_FB</text>
<text x="282" y="87.2">IOR4A/RPLL_T_FB</text>
<text x="294.7" y="84.6">IOR3B</text>
<text x="303.8" y="88.4">20</text>
<text x="303.8" y="85.9">21</text>
<text x="19.7" y="94">CH22</text>
<text x="19.7" y="91.4">CH23</text>
<text x="40.4" y="90.9">2</text>
<text x="40.4" y="93.5">3</text>
<text x="43.9" y="92.2">Y7</text>
<text x="43.9" y="94.8">Y6</text>
<text x="49.8" y="94.8">Y9</text>
<text x="49.8" y="92.2">Y8</text>
<text x="54.9" y="93.6">22</text>
<text x="54.9" y="91">23</text>
<text x="72.6" y="91.4">CH24</text>
<text x="72.6" y="94">CH25</text>
<text x="236" y="90.9">7</text>
<text x="236" y="93.5">8</text>
<text x="239.5" y="92.2">IOT7A/TMS/SPMI_SDATA</text>
<text x="239.5" y="94.8">VSS</text>
<text x="271.4" y="94.8">IOR5B/GCLKC_2/RPLL_C_IN</text>
<text x="271.6" y="92.2">IOR5A/GCLKT_2/RPLL_T_IN</text>
<text x="303.8" y="93.5">18</text>
<text x="303.8" y="90.9">19</text>
<text x="19.7" y="99.1">CH20</text>
<text x="19.7" y="96.5">CH21</text>
<text x="40.4" y="96">4</text>
<text x="40.4" y="98.6">5</text>
<text x="40.4" y="101.1">6</text>
<text x="43.9" y="97.3">Y5</text>
<text x="43.9" y="99.9">Y4</text>
<text x="48.5" y="99.9">Y11</text>
<text x="48.5" y="97.3">Y10</text>
<text x="54.9" y="101.2">19</text>
<text x="54.9" y="98.6">20</text>
<text x="54.9" y="96.1">21</text>
<text x="72.6" y="96.5">CH26</text>
<text x="72.6" y="99.1">CH27</text>
<text x="129.3" y="98.6">5</text>
<text x="143.8" y="101.1">7</text>
<text x="151.9" y="99.1" transform="rotate(-90 151.9 99.1)">2</text>
<text x="250" y="99.1">U5</text>
<text x="267.5" y="97.3">IOR7A/GCLKT_3/SSPI_CS_N/D0</text>
<text x="303.8" y="96">17</text>
<text x="40.4" y="103.6">7</text>
<text x="40.4" y="106.2">8</text>
<text x="43.9" y="102.4">Y3</text>
<text x="43.9" y="104.9">Y2</text>
<text x="43.9" y="107.5">Y1</text>
<text x="48.5" y="107.5">Y14</text>
<text x="48.5" y="104.9">Y13</text>
<text x="48.5" y="102.4">Y12</text>
<text x="54.9" y="106.3">17</text>
<text x="54.9" y="103.7">18</text>
<text x="129.3" y="103.6">6</text>
<text x="242.2" y="103.2">GW1NZ-LV1FN32</text>
<text x="243.8" y="106.7">Bank0: 1-7, 25-32</text>
<text x="39.1" y="111.3">10</text>
<text x="39.1" y="113.8">11</text>
<text x="40.4" y="108.7">9</text>
<text x="43.9" y="110">Y0</text>
<text x="43.9" y="112.6">S0</text>
<text x="48.5" y="110">Y15</text>
<text x="50.3" y="112.6">/E</text>
<text x="54.9" y="113.9">14</text>
<text x="54.9" y="111.3">15</text>
<text x="54.9" y="108.8">16</text>
<text x="149.9" y="113.8" transform="rotate(-90 149.9 113.8)">20K</text>
<text x="153.7" y="111.8">R9</text>
<text x="243.8" y="109.2">Bank1: 11-24</text>
<text x="262.4" y="113.5" transform="rotate(-90 262.4 113.5)">VCC</text>
<text x="265" y="113.5" transform="rotate(-90 265 113.5)">VSS</text>
<text x="267.5" y="113.5" transform="rotate(-90 267.5 113.5)">IOR10B</text>
<text x="270" y="113.5" transform="rotate(-90 270 113.5)">IOR10A</text>
<text x="272.6" y="113.5" transform="rotate(-90 272.6 113.5)">VCCO1</text>
<text x="275.1" y="113.5" transform="rotate(-90 275.1 113.5)">IOR8B</text>
<text x="277.7" y="113.5" transform="rotate(-90 277.7 113.5)">IOR9A/SI/D2</text>
<text x="280.2" y="113.5" transform="rotate(-90 280.2 113.5)">IOR9B</text>
<text x="392.7" y="111.8" transform="rotate(-90 392.7 111.8)">J2</text>
<text x="39.1" y="116.3">12</text>
<text x="43.9" y="115.1">S1</text>
<text x="43.9" y="117.6">GND S3</text>
<text x="50" y="115.1">S2</text>
<text x="54.9" y="116.4">13</text>
<text x="261.1" y="117.1" transform="rotate(-90 261.1 117.1)">9</text>
<text x="263.7" y="118.4" transform="rotate(-90 263.7 118.4)">10</text>
<text x="266.2" y="118.4" transform="rotate(-90 266.2 118.4)">11</text>
<text x="268.7" y="118.4" transform="rotate(-90 268.7 118.4)">12</text>
<text x="271.3" y="118.4" transform="rotate(-90 271.3 118.4)">13</text>
<text x="273.8" y="118.4" transform="rotate(-90 273.8 118.4)">14</text>
<text x="276.4" y="118.4" transform="rotate(-90 276.4 118.4)">15</text>
<text x="278.9" y="118.4" transform="rotate(-90 278.9 118.4)">16</text>
<text x="390.9" y="116.4">1</text>
<text x="390.9" y="119">2</text>
<text x="42.8" y="122">74HC4067</text>
<text x="390.9" y="121.5">3</text>
<text x="390.9" y="124">4</text>
<text x="408.8" y="124.6">To LED board</text>
<text x="390.9" y="126.6">5</text>
<text x="390.9" y="129.1">6</text>
<text x="390.9" y="131.7">7</text>
<text x="401.4" y="128.7" transform="rotate(-90 401.4 128.7)">SIP8_COM</text>
<text x="390.9" y="134.2">8</text>
<text x="33.9" y="149.5">1</text>
<text x="47" y="149.4">2</text>
<text x="39.1" y="154.2">330</text>
<text x="205.9" y="156">VBAT_OUT</text>
<text x="33.9" y="162.2">1</text>
<text x="38.6" y="166.9">1.2K</text>
<text x="47" y="162.1">2</text>
<text x="384.8" y="172.7">S1</text>
<text x="33.9" y="174.9">1</text>
<text x="38.6" y="179.6">5.6K</text>
<text x="47" y="174.8">2</text>
<text x="63" y="179.1" transform="rotate(-90 63 179.1)">2</text>
<text x="376.2" y="176.9">SPDT_SS12F23-G5</text>
<text x="80" y="185.7">NC</text>
<text x="143.5" y="185.5">NC</text>
<text x="163.8" y="185.5">NC</text>
<text x="278.4" y="180.3">VCC1V2</text>
<text x="384" y="189">4</text>
<text x="63.1" y="192.2" transform="rotate(-90 63.1 192.2)">1</text>
<text x="252.7" y="193">1uF</text>
<text x="265.4" y="193">104</text>
<text x="380.7" y="192.5">1</text>
<text x="380.7" y="197.6">2</text>
<text x="314.5" y="201.9" transform="rotate(-90 314.5 201.9)">2</text>
<text x="380.7" y="202.7">3</text>
<text x="384" y="208.6">5</text>
<text x="314.6" y="215" transform="rotate(-90 314.6 215)">1</text>
<text x="319" y="210.1" transform="rotate(-90 319 210.1)">10K</text>
<text x="252.7" y="231.1">1uF</text>
<text x="265.4" y="231.1">104</text>
<text x="318.8" y="231.2">104</text>
<text x="31.7" y="244.1">104</text>
<text x="47" y="244.1">104</text>
<text x="62.2" y="244.1">104</text>
</g>
</svg>
